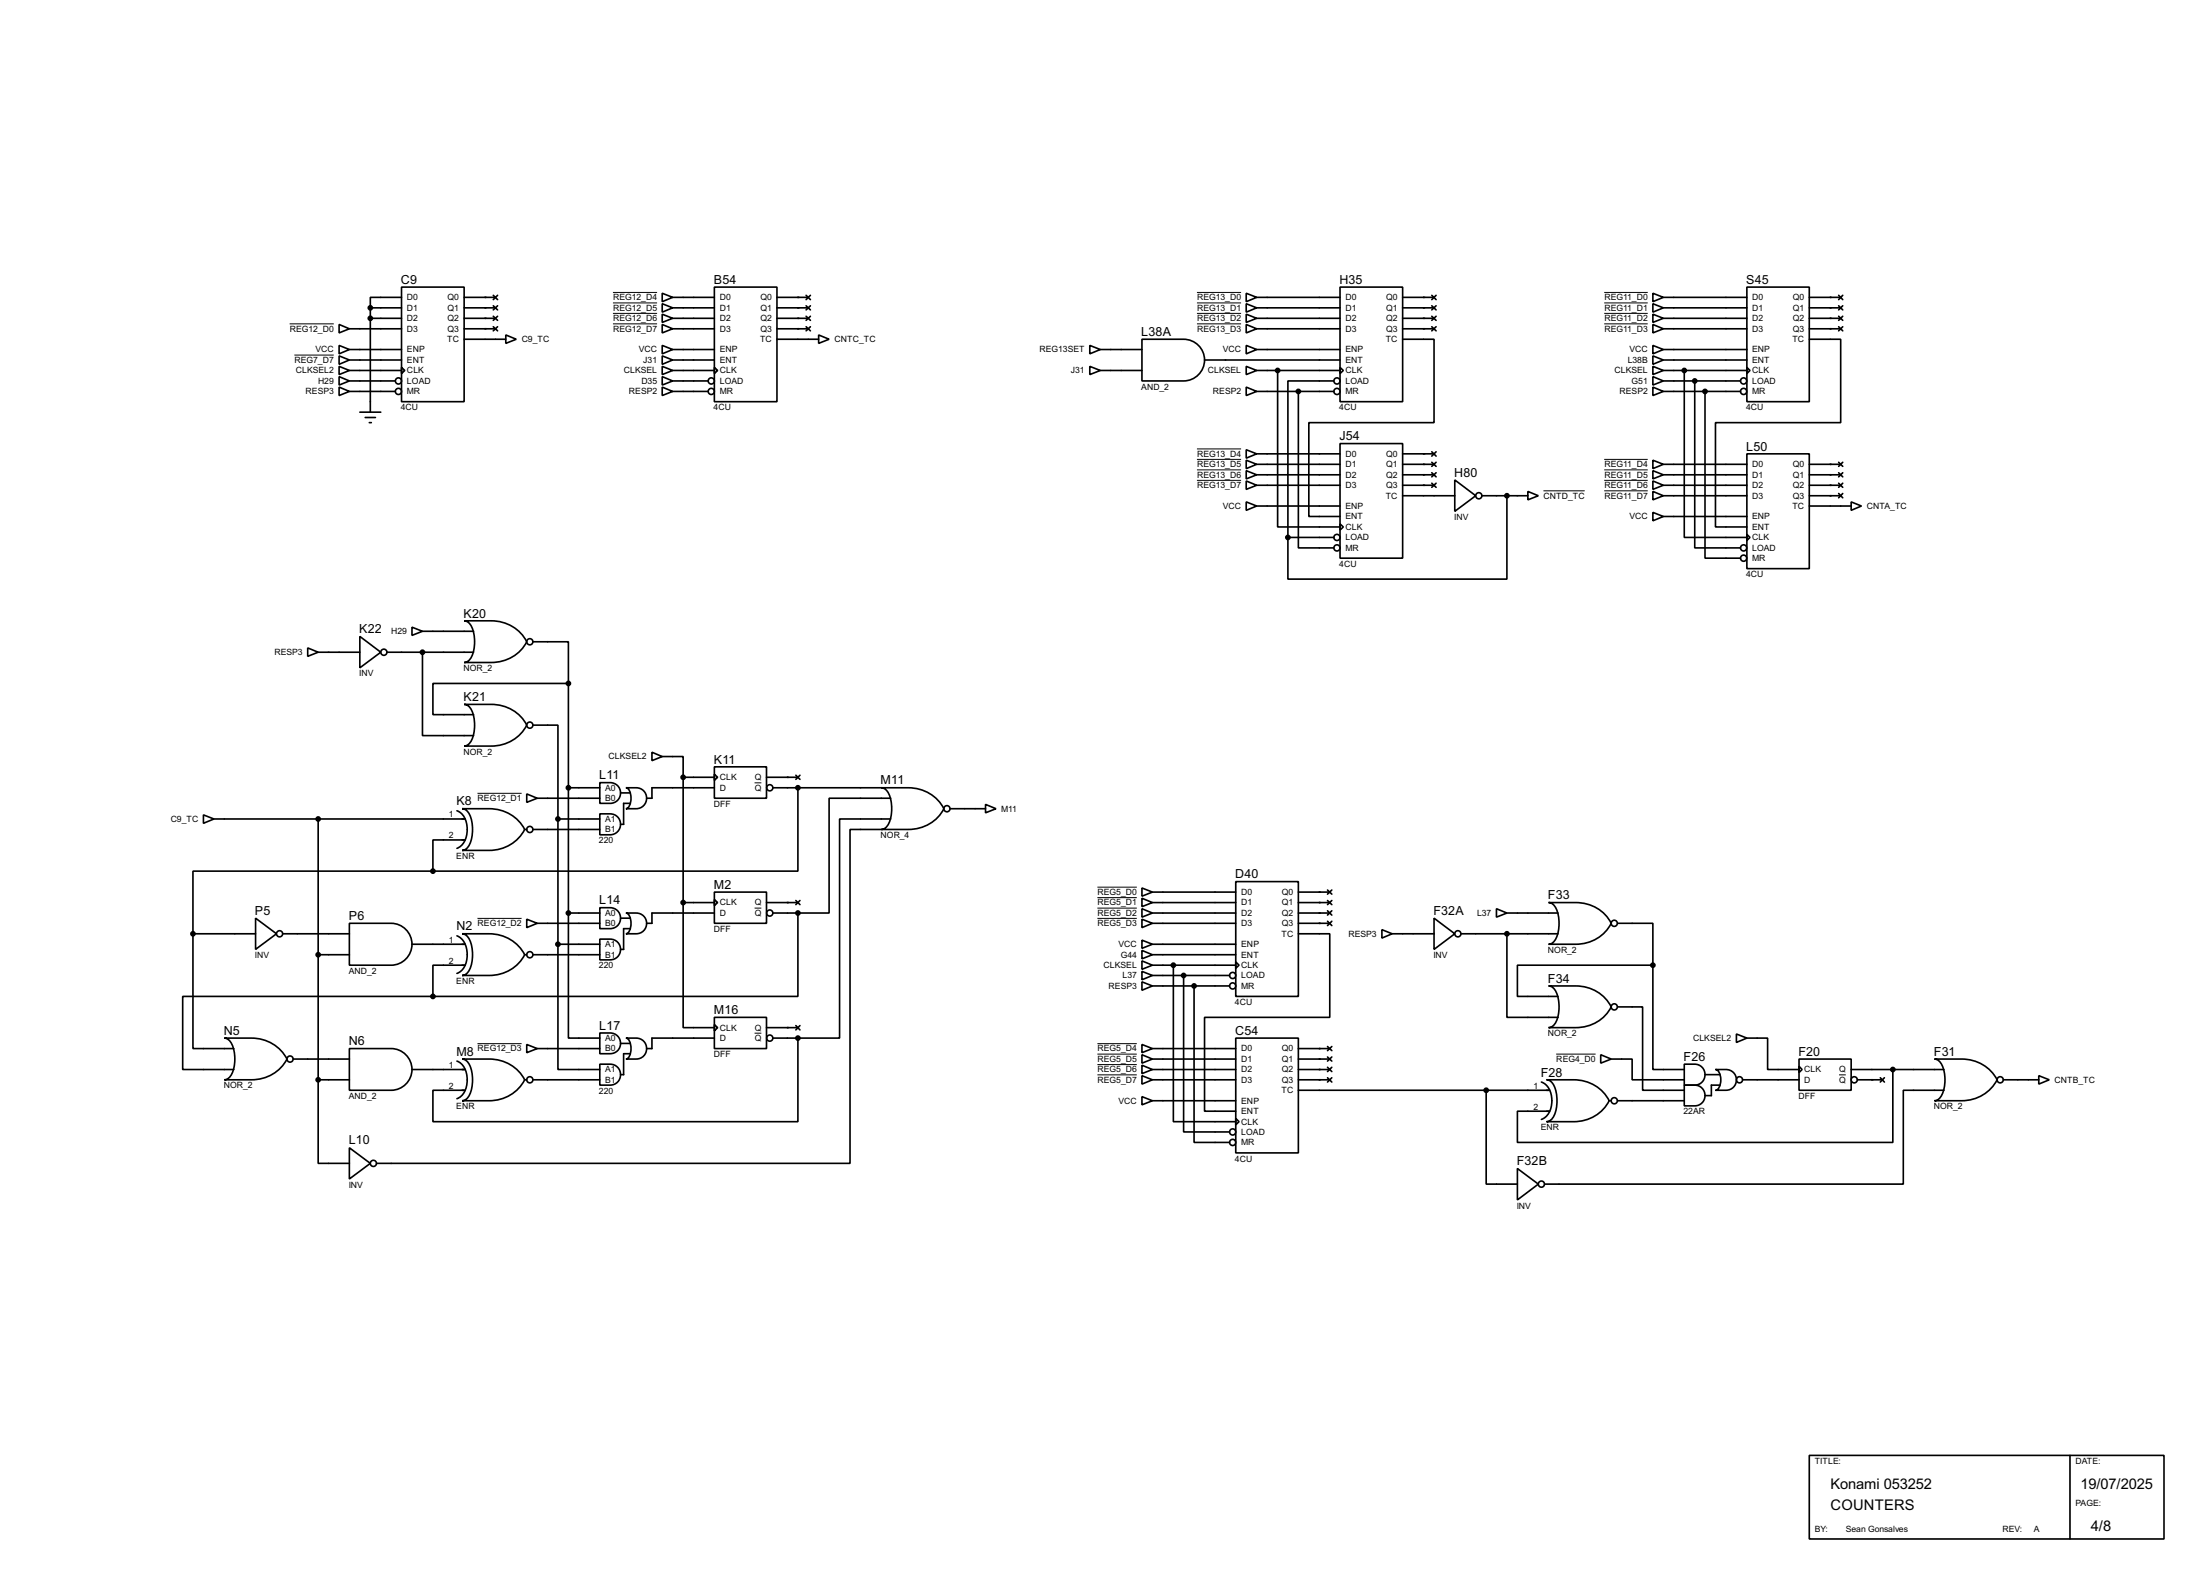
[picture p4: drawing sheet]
<svg xmlns="http://www.w3.org/2000/svg" width="536mm" height="383mm" viewBox="0 0 536 383" stroke-linecap="round" stroke-linejoin="round" font-family="sans-serif">
<g fill="none" stroke="#000" stroke-width=".4">
<path d="M82.6 79l2.5 1.1-2.5 1zM90.2 75v25.4M90.2 75h7.6M90.2 77.5h7.6M97.8 69.9h15.3v27.9h-15.3zM97.8 72.4h-7.6v2.6M113.1 75h7.6M113.1 77.5h7.6M113.1 72.4h7.6M120.2 71.9l1 1.1M120.2 74.5l1 1M120.2 77l1 1"/>
<path d="M120.2 79.6l1 1M121.2 71.9l-1 1.1M121.2 74.5l-1 1M121.2 77l-1 1M121.2 79.6l-1 1M161.3 71.4l2.6 1-2.6 1.1zM161.3 74l2.6 1-2.6 1zM161.3 76.5l2.6 1-2.6 1zM161.3 79l2.6 1.1-2.6 1zM163.9 75h10.1M163.9 77.5h10.1M163.9 72.4h10.1"/>
<path d="M174 69.9h15.3v27.9h-15.3zM189.3 75h7.6M189.3 77.5h7.6M189.3 72.4h7.6M196.4 71.9l1 1.1M196.4 74.5l1 1M196.4 77l1 1M196.4 79.6l1 1M197.4 71.9l-1 1.1M197.4 74.5l-1 1M197.4 77l-1 1M197.4 79.6l-1 1"/>
<path d="M303.6 71.4l2.5 1-2.5 1.1zM303.6 74l2.5 1-2.5 1zM303.6 76.5l2.5 1-2.5 1zM303.6 79l2.5 1.1-2.5 1zM306.1 75h20.3M306.1 77.5h20.3M306.1 72.4h20.3M326.4 69.9h15.3v27.9h-15.3zM341.7 75h7.6M341.7 77.5h7.6M341.7 72.4h7.6M348.8 71.9l1 1.1"/>
<path d="M348.8 74.5l1 1M348.8 77l1 1M348.8 79.6l1 1M349.8 71.9l-1 1.1M349.8 74.5l-1 1M349.8 77l-1 1M349.8 79.6l-1 1M402.6 71.4l2.6 1-2.6 1.1zM402.6 74l2.6 1-2.6 1zM402.6 76.5l2.6 1-2.6 1zM402.6 79l2.6 1.1-2.6 1zM405.2 75h20.3"/>
<path d="M405.2 77.5h20.3M405.2 72.4h20.3M425.5 69.9h15.2v27.9h-15.2zM440.7 75h7.7M440.7 77.5h7.7M440.7 72.4h7.7M447.9 71.9l1 1.1M447.9 74.5l1 1M447.9 77l1 1M447.9 79.6l1 1M448.9 71.9l-1 1.1M448.9 74.5l-1 1"/>
<path d="M448.9 77l-1 1M448.9 79.6l-1 1M82.6 84.1l2.5 1-2.5 1.1zM82.6 89.2l2.5 1-2.5 1zM82.6 91.7l2.5 1.1-2.5 1zM82.6 94.3l2.5 1-2.5 1zM82.6 86.7l2.5 1-2.5 1zM85.1 85.1h12.7M85.1 90.2h12.7M85.1 92.8h11.2M85.1 80.1h12.7M85.1 87.7h12.7"/>
<path d="M85.1 95.3h11.2M97.8 89.5l.8 .7-.8 .8zM113.1 82.6h10.1M113.1 80.1h7.6M123.2 81.6l2.6 1-2.6 1zM161.3 84.1l2.6 1-2.6 1.1zM161.3 89.2l2.6 1-2.6 1zM161.3 86.7l2.6 1-2.6 1zM161.3 94.3l2.6 1-2.6 1zM161.3 91.7l2.6 1.1-2.6 1zM163.9 85.1h10.1M163.9 90.2h10.1"/>
<path d="M163.9 92.8h8.6M163.9 80.1h10.1M163.9 87.7h10.1M163.9 95.3h8.6M174 89.5l.8 .7-.8 .8zM189.3 82.6h10.1M189.3 80.1h7.6M199.4 81.6l2.6 1-2.6 1zM265.5 84.1l2.5 1-2.5 1.1zM265.5 89.2l2.5 1-2.5 1zM268 85.1h10.2M268 90.2h10.2"/>
<path d="M278.2 82.6h10.1a5.1 5.1 0 0 1 5.1 5.1 5.1 5.1 0 0 1-5.1 5.1h-10.1zM293.4 87.7h33M303.6 84.1l2.5 1-2.5 1.1zM303.6 89.2l2.5 1-2.5 1zM303.6 94.3l2.5 1-2.5 1zM306.1 85.1h20.3M306.1 90.2h20.3M306.1 80.1h20.3M306.1 95.3h18.8M311.2 90.2v38.1h15.2M316.3 95.3v38.1h8.6M324.9 92.8h-11.2v38.1"/>
<path d="M326.4 89.5l.8 .7-.8 .8zM341.7 82.6h7.6v20.3h-30.5v22.9h7.6M341.7 80.1h7.6M402.6 89.2l2.6 1-2.6 1zM402.6 86.7l2.6 1-2.6 1zM402.6 94.3l2.6 1-2.6 1zM402.6 91.7l2.6 1.1-2.6 1zM402.6 84.1l2.6 1-2.6 1.1zM405.2 85.1h20.3M405.2 90.2h20.3M405.2 92.8h18.8M405.2 80.1h20.3"/>
<path d="M405.2 87.7h20.3M405.2 95.3h18.8M410.3 90.2v40.7h15.2M412.8 92.8v40.6h11.2M415.3 95.3v40.6h8.7M425.5 89.5l.8 .7-.8 .8zM440.7 82.6h7.7v20.3h-30.5v25.4h7.6M440.7 80.1h7.7M87.7 100.4h5.1M89 101.7h2.5M90 102.9h.5M303.6 109.5l2.5 1-2.5 1.1z"/>
<path d="M303.6 112.1l2.5 1-2.5 1zM303.6 114.6l2.5 1-2.5 1zM303.6 117.1l2.5 1.1-2.5 1zM306.1 110.5h20.3M306.1 113.1h20.3M306.1 115.6h20.3M306.1 118.2h20.3M326.4 108h15.3v27.9h-15.3zM341.7 110.5h7.6M341.7 113.1h7.6M341.7 115.6h7.6M341.7 118.2h7.6"/>
<path d="M348.8 110l1 1.1M348.8 112.6l1 1M348.8 115.1l1 1M348.8 117.7l1 1M349.8 110l-1 1.1M349.8 112.6l-1 1M349.8 115.1l-1 1M349.8 117.7l-1 1M354.4 116.9l5.1 3.8-5.1 3.8zM372.2 119.7l2.5 1-2.5 1zM402.6 112.1l2.6 1-2.6 1zM402.6 114.6l2.6 1-2.6 1z"/>
<path d="M402.6 117.1l2.6 1.1-2.6 1zM402.6 119.7l2.6 1-2.6 1zM405.2 113.1h20.3M405.2 115.6h20.3M405.2 118.2h20.3M425.5 110.5h15.2v28h-15.2zM440.7 113.1h7.7M440.7 115.6h7.7M440.7 118.2h7.7M447.9 112.6l1 1M447.9 115.1l1 1M447.9 117.7l1 1"/>
<path d="M448.9 112.6l-1 1M448.9 115.1l-1 1M448.9 117.7l-1 1M303.6 122.2l2.5 1-2.5 1.1zM306.1 123.2h20.3M313.7 130.9h11.2M326.4 127.6l.8 .7-.8 .8zM341.7 120.7h12.7M361 120.7h11.2M367.1 120.7v20.3h-53.4v-10.1M402.6 124.8l2.6 1-2.6 1zM405.2 120.7h20.3"/>
<path d="M405.2 125.8h20.3M425.5 130.1l.8 .8-.8 .7zM440.7 120.7h7.7M440.7 123.2h10.2M447.9 120.2l1 1M448.9 120.2l-1 1M450.9 122.2l2.5 1-2.5 1.1zM75 157.8l2.5 1-2.5 1zM77.5 158.8h10.2M87.7 155l5.1 3.8-5.1 3.8zM94.3 158.8h21.1M100.4 152.7l2.5 1-2.5 1z"/>
<path d="M102.9 158.8v20.3h12.5M102.9 153.7h12.5M113.1 151.2h6.6a9.6 9.6 0 0 1 8.6 5.1 9.5 9.5 0 0 1-8.6 5h-6.6a3.1 3.1 0 0 0 2.3-3.1 7.8 7.8 0 0 0-1.3-6.6zM129.8 156.3h8.7v10.1M113.1 171.5h6.6a9.5 9.5 0 0 1 8.6 5.1 9.5 9.5 0 0 1-8.6 5.1h-6.6a3.2 3.2 0 0 0 2.3-3.2 7.7 7.7 0 0 0-1.3-6.6zM129.8 176.6h6.1v22.8M138.5 166.4h-33v7.6h9.9M138.5 166.4v55.9M49.6 198.4l2.5 1-2.5 1.1zM52.1 199.4h61.2M77.5 199.4v63.5M111.3 197.4a5.1 5.1 0 0 1 2.3 6.2 4 4 0 0 1-2.3 3"/>
<path d="M112.6 196.9h6.6a9.6 9.6 0 0 1 8.6 5.1 9.6 9.6 0 0 1-8.6 5.1h-6.6a3.2 3.2 0 0 0 2.3-3.2 7.7 7.7 0 0 0-1.3-6.6zM128.3 193.3l2.6 1.1-2.6 1zM130.9 194.4h15.2M135.9 199.4h10.2M135.9 199.4v30.5M138.5 191.8h7.6M146.1 190.6a5.1 5.1 0 0 1 4.1 .5 2.54 2.54 0 0 1 .8 2.8 2.54 2.54 0 0 1-2.4 1.7h-2.5zM146.1 198.2a5.1 5.1 0 0 1 4.1 .5 2.57 2.57 0 0 1 .8 2.8 2.57 2.57 0 0 1-2.4 1.8h-2.5zM151.2 193.1h2.3M152.5 191.8a5.1 5.1 0 0 1 4.1 .5 2.57 2.57 0 0 1 .8 2.9 2.57 2.57 0 0 1-2.4 1.7h-2.5a2.29 2.29 0 0 0 1.2-2.5 2.24 2.24 0 0 0-1.2-2.6zM153.5 195.6h-1.6v5.1h-.7M158.8 183.2l2.5 1-2.5 1z"/>
<path d="M161.3 184.2h5.1v5.1M166.4 189.3v30.5M166.4 189.3h7.6M174 186.7h12.7v7.7h-12.7zM174 188.5l.8 .8-.8 .7zM174 191.8h-15.2v2.6h-1.3M186.7 189.3h7.7M188.3 191.8h26.4M193.9 188.8l1 1M194.4 191.8v20.3h-88.9M194.9 188.8l-1 1M214.7 191.8h6.6a9.6 9.6 0 0 1 8.6 5.1 9.5 9.5 0 0 1-8.6 5.1h-6.6a3.2 3.2 0 0 0 2.3-3.2 7.8 7.8 0 0 0-1.3-6.6z"/>
<path d="M217 194.4h-15v27.9h-7.6M217 199.4h-12.5v53.4h-10.1M231.4 196.9h8.7M240.1 195.9l2.5 1-2.5 1zM105.5 212.1h-58.5v15.3M113.3 204.5h-7.8v7.6M127.8 202h.5M129.8 202h16.3M166.4 219.8v30.4h7.6M166.4 219.8h7.6M174 217.2h12.7v7.6h-12.7zM174 219l.8 .8-.8 .7z"/>
<path d="M186.7 219.8h7.7M193.9 219.3l1 1M194.9 219.3l-1 1M214.7 202h-7.6v81.3h-115.4M278.2 216.2l2.5 1-2.5 1zM278.2 218.7l2.5 1.1-2.5 1zM280.7 217.2h20.3M280.7 219.8h20.3M301 214.7h15.3v27.9h-15.3zM316.3 217.2h7.6M316.3 219.8h7.6M323.4 216.7l1 1"/>
<path d="M323.4 219.3l1 1M324.4 216.7l-1 1M324.4 219.3l-1 1M377.2 219.8h6.6a9.5 9.5 0 0 1 8.7 5 9.5 9.5 0 0 1-8.7 5.1h-6.6a3.2 3.2 0 0 0 2.4-3.1 7.7 7.7 0 0 0-1.3-6.6zM47 227.4v27.9h10M47 227.4h15.3M62.3 223.6l5.1 3.8-5.1 3.8zM68.9 227.4h16.2M77.5 232.5h7.6M85.1 224.8h10.2a5.1 5.1 0 0 1 5.1 5.1 5.1 5.1 0 0 1-5.1 5.1h-10.2zM100.4 229.9h12.9M111.3 227.9a5.2 5.2 0 0 1 2.3 6.2 3.8 3.8 0 0 1-2.3 2.9"/>
<path d="M112.6 227.4h6.6a9.6 9.6 0 0 1 8.6 5.1 9.6 9.6 0 0 1-8.6 5h-6.6a3.1 3.1 0 0 0 2.3-3.1 7.8 7.8 0 0 0-1.3-6.6zM113.3 235h-7.8v7.6M127.8 232.5h.5M128.3 223.8l2.6 1-2.6 1.1zM129.8 232.5h16.3M130.9 224.8h15.2M135.9 229.9v30.5h10.2M135.9 229.9h10.2M138.5 222.3v30.5h7.6M138.5 222.3h7.6M146.1 221a5.1 5.1 0 0 1 4.1 .5 2.56 2.56 0 0 1 .8 2.9 2.56 2.56 0 0 1-2.4 1.7h-2.5zM146.1 228.7a5.1 5.1 0 0 1 4.1 .5 2.54 2.54 0 0 1 .8 2.8 2.54 2.54 0 0 1-2.4 1.7h-2.5z"/>
<path d="M151.2 223.6h2.3M152.5 222.3a5.1 5.1 0 0 1 4.1 .5 2.54 2.54 0 0 1 .8 2.9 2.54 2.54 0 0 1-2.4 1.7h-2.5a2.24 2.24 0 0 0 1.2-2.6 2.21 2.21 0 0 0-1.2-2.5zM153.5 226.1h-1.6v5.1h-.7M174 222.3h-15.2v2.5h-1.3M188.3 222.3h6.1M194.4 222.3v20.3h-88.9M278.2 228.9l2.5 1-2.5 1zM278.2 234l2.5 1-2.5 1zM278.2 221.3l2.5 1-2.5 1zM278.2 223.8l2.5 1-2.5 1.1zM278.2 239.1l2.5 1-2.5 1zM278.2 236.5l2.5 1-2.5 1.1z"/>
<path d="M278.2 231.4l2.5 1.1-2.5 1zM280.7 229.9h20.3M280.7 222.3h20.3M280.7 224.8h20.3M280.7 237.5h18.8M280.7 235h20.3M280.7 232.5h20.3M285.8 235v38.1h15.2M288.3 237.5v38.1h11.2M301 234.2l.8 .8-.8 .8zM316.3 227.4h7.6v20.3h-30.5v22.9h7.6M316.3 222.3h7.6"/>
<path d="M316.3 224.8h7.6M323.4 221.8l1 1M323.4 224.3l1 1.1M324.4 221.8l-1 1M324.4 224.3l-1 1.1M336.6 226.4l2.5 1-2.5 1zM339.1 227.4h10.2M349.3 223.6l5.1 3.8-5.1 3.8zM355.9 227.4h23.6M364.5 221.3l2.6 1-2.6 1zM367.1 227.4v20.3h12.4M367.1 222.3h12.4"/>
<path d="M394 224.8h8.6v10.2M402.6 235v25.4h7.7M402.6 235h-33v7.6h9.9M54.7 252.8h6.6a9.6 9.6 0 0 1 8.6 5.1 9.6 9.6 0 0 1-8.6 5h-6.6a3.2 3.2 0 0 0 2.3-3.1 7.7 7.7 0 0 0-1.3-6.6zM71.4 257.9h13.7M85.1 255.3h10.2a5.1 5.1 0 0 1 5.1 5.1 5.1 5.1 0 0 1-5.1 5.1h-10.2zM105.5 242.6h-61v17.8h12.5M111.3 258.4a5.1 5.1 0 0 1 2.3 6.1 3.9 3.9 0 0 1-2.3 3M112.6 257.9h6.6a9.6 9.6 0 0 1 8.6 5 9.6 9.6 0 0 1-8.6 5.1h-6.6a3.2 3.2 0 0 0 2.3-3.1 7.7 7.7 0 0 0-1.3-6.6zM128.3 254.3l2.6 1-2.6 1zM130.9 255.3h15.2M146.1 251.5a5.1 5.1 0 0 1 4.1 .5 2.53 2.53 0 0 1 .8 2.9 2.53 2.53 0 0 1-2.4 1.7h-2.5z"/>
<path d="M146.1 259.1a5.1 5.1 0 0 1 4.1 .5 2.56 2.56 0 0 1 .8 2.9 2.56 2.56 0 0 1-2.4 1.7h-2.5zM151.2 254.1h2.3M152.5 252.8a5.1 5.1 0 0 1 4.1 .5 2.56 2.56 0 0 1 .8 2.8 2.56 2.56 0 0 1-2.4 1.8h-2.5a2.24 2.24 0 0 0 1.2-2.6 2.24 2.24 0 0 0-1.2-2.5zM153.5 256.6h-1.6v5.1h-.7M174 247.7h12.7v7.6h-12.7zM174 249.5l.8 .7-.8 .8zM174 252.8h-15.2v2.5h-1.3M186.7 250.2h7.7M188.3 252.8h6.1M193.9 249.7l1 1.1M194.4 252.8v20.3h-88.9v-7.6h7.8M194.9 249.7l-1 1.1"/>
<path d="M278.2 254.3l2.5 1-2.5 1zM278.2 256.8l2.5 1.1-2.5 1zM278.2 259.4l2.5 1-2.5 1zM280.7 255.3h20.3M280.7 257.9h20.3M280.7 240.1h18.8M290.9 240.1v38.1h8.6M301 252.8h15.3v27.9h-15.3zM316.3 255.3h7.6M316.3 257.9h7.6M323.4 254.8l1 1M323.4 257.4l1 1"/>
<path d="M323.4 259.9l1 1M324.4 254.8l-1 1M324.4 257.4l-1 1M324.4 259.9l-1 1M377.2 240.1h6.6a9.5 9.5 0 0 1 8.7 5.1 9.5 9.5 0 0 1-8.7 5h-6.6a3.1 3.1 0 0 0 2.4-3.1 7.8 7.8 0 0 0-1.3-6.6zM389.9 256.8l2.6 1.1-2.6 1zM392.5 257.9h5.1v5h12.7M394 245.2h6.1v20.3h10.2M410.3 259.1a5 5 0 0 1 4.1 .5 2.57 2.57 0 0 1 .8 2.9 2.57 2.57 0 0 1-2.4 1.7h-2.5zM423 251.8l2.5 1-2.5 1zM425.5 252.8h5.1v7.6h7.6M438.2 257.9h12.7v7.6h-12.7z"/>
<path d="M438.2 259.6l.8 .8-.8 .8zM471.2 257.9h6.6a9.6 9.6 0 0 1 8.7 5 9.6 9.6 0 0 1-8.7 5.1h-6.6a3.2 3.2 0 0 0 2.4-3.1 7.6 7.6 0 0 0-1.4-6.6zM77.5 262.9v20.4h7.6M77.5 262.9h7.6M85.1 279.5l5.1 3.8-5.1 3.8zM100.4 260.4h12.9M127.8 262.9h.5M129.8 262.9h16.3M278.2 267l2.5 1-2.5 1zM278.2 261.9l2.5 1-2.5 1.1zM280.7 268h20.3M280.7 260.4h20.3"/>
<path d="M280.7 262.9h20.3M301 272.3l.8 .8-.8 .8zM316.3 260.4h7.6M316.3 262.9h7.6M316.3 265.5h61.2M323.4 262.4l1 1.1M324.4 262.4l-1 1.1M362 265.5v22.8h7.6M375.5 263.5a5.1 5.1 0 0 1 2.3 6.1 3.9 3.9 0 0 1-2.3 3M376.7 262.9h6.6a9.5 9.5 0 0 1 8.7 5.1 9.5 9.5 0 0 1-8.7 5.1h-6.6a3.2 3.2 0 0 0 2.4-3.1 7.8 7.8 0 0 0-1.3-6.7zM392 268h.5M394 268h16.3"/>
<path d="M410.3 264.2a5 5 0 0 1 4.1 .5 2.53 2.53 0 0 1 .8 2.9 2.53 2.53 0 0 1-2.4 1.7h-2.5zM415.3 261.7h3.6M417.9 260.4a5.2 5.2 0 0 1 4.1 .5 2.54 2.54 0 0 1 .8 2.9 2.54 2.54 0 0 1-2.4 1.7h-2.5a2.26 2.26 0 0 0 1.3-2.6 2.23 2.23 0 0 0-1.3-2.5zM418.9 264.2h-2v2.6h-1.6M424.5 262.9h13.7M450.9 260.4h22.6M452.4 262.9h6.1M458 262.4l1 1.1M459 262.4l-1 1.1M461.1 260.4v17.8h-91.5v-7.6h7.9M473.5 265.5h-9.9v22.8h-87.4M488 262.9h8.6"/>
<path d="M496.6 261.9l2.6 1-2.6 1.1zM369.6 284.5l5.1 3.8-5.1 3.9zM440.7 354.4h86.4v20.3h-86.4zM504.2 354.4v20.3"/>
<circle cx="97" cy="95.3" r=".75"/>
<circle cx="97" cy="92.8" r=".75"/>
<circle cx="173.2" cy="92.8" r=".75"/>
<circle cx="173.2" cy="95.3" r=".75"/>
<circle cx="325.6" cy="95.3" r=".75"/>
<circle cx="325.6" cy="92.8" r=".75"/>
<circle cx="424.7" cy="95.3" r=".75"/>
<circle cx="424.7" cy="92.8" r=".75"/>
<circle cx="325.6" cy="130.9" r=".75"/>
<circle cx="325.6" cy="133.4" r=".75"/>
<circle cx="360.2" cy="120.7" r=".75"/>
<circle cx="424.7" cy="135.9" r=".75"/>
<circle cx="424.7" cy="133.4" r=".75"/>
<circle cx="93.5" cy="158.8" r=".75"/>
<circle cx="129" cy="156.3" r=".75"/>
<circle cx="129" cy="176.6" r=".75"/>
<circle cx="187.5" cy="191.8" r=".75"/>
<circle cx="230.6" cy="196.9" r=".75"/>
<circle cx="129" cy="202" r=".75"/>
<circle cx="68.1" cy="227.4" r=".75"/>
<circle cx="129" cy="232.5" r=".75"/>
<circle cx="187.5" cy="222.3" r=".75"/>
<circle cx="300.2" cy="237.5" r=".75"/>
<circle cx="355.1" cy="227.4" r=".75"/>
<circle cx="393.2" cy="224.8" r=".75"/>
<circle cx="70.6" cy="257.9" r=".75"/>
<circle cx="187.5" cy="252.8" r=".75"/>
<circle cx="300.2" cy="240.1" r=".75"/>
<circle cx="393.2" cy="245.2" r=".75"/>
<circle cx="129" cy="262.9" r=".75"/>
<circle cx="300.2" cy="278.2" r=".75"/>
<circle cx="300.2" cy="275.6" r=".75"/>
<circle cx="393.2" cy="268" r=".75"/>
<circle cx="423.7" cy="262.9" r=".75"/>
<circle cx="451.6" cy="262.9" r=".75"/>
<circle cx="487.2" cy="262.9" r=".75"/>
<circle cx="90.9" cy="283.3" r=".75"/>
<circle cx="375.4" cy="288.3" r=".75"/>
</g>
<g fill="#000">
<circle cx="118.2" cy="77.5" r=".2"/>
<circle cx="118.2" cy="72.4" r=".2"/>
<circle cx="118.2" cy="75" r=".2"/>
<circle cx="194.4" cy="72.4" r=".2"/>
<circle cx="194.4" cy="77.5" r=".2"/>
<circle cx="194.4" cy="75" r=".2"/>
<circle cx="346.8" cy="75" r=".2"/>
<circle cx="346.8" cy="77.5" r=".2"/>
<circle cx="346.8" cy="72.4" r=".2"/>
<circle cx="445.8" cy="75" r=".2"/>
<circle cx="445.8" cy="72.4" r=".2"/>
<circle cx="445.8" cy="77.5" r=".2"/>
<circle cx="118.2" cy="80.1" r=".2"/>
<circle cx="194.4" cy="80.1" r=".2"/>
<circle cx="346.8" cy="80.1" r=".2"/>
<circle cx="445.8" cy="80.1" r=".2"/>
<circle cx="346.8" cy="115.6" r=".2"/>
<circle cx="346.8" cy="110.5" r=".2"/>
<circle cx="346.8" cy="113.1" r=".2"/>
<circle cx="346.8" cy="118.2" r=".2"/>
<circle cx="445.8" cy="113.1" r=".2"/>
<circle cx="445.8" cy="115.6" r=".2"/>
<circle cx="445.8" cy="118.2" r=".2"/>
<circle cx="445.8" cy="120.7" r=".2"/>
<circle cx="191.8" cy="189.3" r=".2"/>
<circle cx="191.8" cy="219.8" r=".2"/>
<circle cx="321.4" cy="219.8" r=".2"/>
<circle cx="321.4" cy="217.2" r=".2"/>
<circle cx="321.4" cy="224.8" r=".2"/>
<circle cx="321.4" cy="222.3" r=".2"/>
<circle cx="191.8" cy="250.2" r=".2"/>
<circle cx="321.4" cy="255.3" r=".2"/>
<circle cx="321.4" cy="257.9" r=".2"/>
<circle cx="321.4" cy="260.4" r=".2"/>
<circle cx="321.4" cy="262.9" r=".2"/>
<circle cx="456" cy="262.9" r=".2"/>
</g>
<g fill="#000" stroke="#000" stroke-width=".4">
<circle cx="90.2" cy="77.5" r=".5"/>
<circle cx="90.2" cy="75" r=".5"/>
<circle cx="311.2" cy="90.2" r=".5"/>
<circle cx="316.2" cy="95.3" r=".5"/>
<circle cx="410.2" cy="90.2" r=".5"/>
<circle cx="412.8" cy="92.8" r=".5"/>
<circle cx="415.3" cy="95.3" r=".5"/>
<circle cx="313.7" cy="130.9" r=".5"/>
<circle cx="367" cy="120.7" r=".5"/>
<circle cx="102.9" cy="158.8" r=".5"/>
<circle cx="138.4" cy="166.4" r=".5"/>
<circle cx="77.5" cy="199.4" r=".5"/>
<circle cx="135.9" cy="199.4" r=".5"/>
<circle cx="138.4" cy="191.8" r=".5"/>
<circle cx="166.4" cy="189.3" r=".5"/>
<circle cx="194.3" cy="191.8" r=".5"/>
<circle cx="105.4" cy="212.1" r=".5"/>
<circle cx="166.4" cy="219.8" r=".5"/>
<circle cx="47" cy="227.4" r=".5"/>
<circle cx="77.5" cy="232.5" r=".5"/>
<circle cx="135.9" cy="229.9" r=".5"/>
<circle cx="138.4" cy="222.3" r=".5"/>
<circle cx="194.3" cy="222.3" r=".5"/>
<circle cx="285.8" cy="235" r=".5"/>
<circle cx="288.3" cy="237.5" r=".5"/>
<circle cx="367" cy="227.4" r=".5"/>
<circle cx="402.6" cy="235" r=".5"/>
<circle cx="105.4" cy="242.6" r=".5"/>
<circle cx="194.3" cy="252.8" r=".5"/>
<circle cx="290.8" cy="240.1" r=".5"/>
<circle cx="77.5" cy="262.9" r=".5"/>
<circle cx="362" cy="265.5" r=".5"/>
<circle cx="461" cy="260.4" r=".5"/>
</g>
<g fill="none" stroke="#000" stroke-width=".24">
<path d="M70.6 78.9h10.7M149.3 71.2h10.8M149.3 73.8h10.8M149.3 76.3h10.8M149.3 78.9h10.8M291.6 71.2h10.7M291.6 73.8h10.7M291.6 76.3h10.7M291.6 78.9h10.7M390.8 71.2h10.6M390.8 73.8h10.6M390.8 76.3h10.6"/>
<path d="M390.8 78.9h10.6M71.7 86.5h9.6M291.6 111.9h10.7M291.6 114.4h10.7M291.6 117h10.7M291.6 109.3h10.7M376 119.5h10M390.8 111.9h10.6M390.8 114.4h10.6M390.8 117h10.6M390.8 119.5h10.6M116.3 193.2h10.8"/>
<path d="M183.8 190.6h1.7M267.3 216h9.6M267.3 218.6h9.6M116.3 223.6h10.8M183.8 221.1h1.7M267.3 221.1h9.6M267.3 223.6h9.6M116.3 254.1h10.8M183.8 251.6h1.7M267.3 254.1h9.6M267.3 256.7h9.6M267.3 259.2h9.6"/>
<path d="M379.1 256.7h9.6M267.3 261.7h9.6M448 261.7h1.6"/>
</g>
<g font-size="4">
<text x="445.9" y="362.5">Konami 053252</text>
<text x="506.8" y="362.5">19/07/2025</text>
<text x="445.9" y="367.6">COUNTERS</text>
<text x="509.3" y="372.7">4/8</text>
</g>
<g font-size="3.4">
<text x="97.7" y="69.1">C9</text>
<text x="173.9" y="69.1">B54</text>
<text x="326.3" y="69.1">H35</text>
<text x="425.4" y="69.1">S45</text>
<text x="278" y="81.8">L38A</text>
<text x="326.3" y="107.2">J54</text>
<text x="425.4" y="109.7">L50</text>
<text x="354.2" y="116.1">H80</text>
<text x="87.5" y="154.2">K22</text>
<text x="112.9" y="150.3">K20</text>
<text x="112.9" y="170.7">K21</text>
<text x="173.9" y="185.9">K11</text>
<text x="146" y="189.8">L11</text>
<text x="214.5" y="191">M11</text>
<text x="111.2" y="196.1">K8</text>
<text x="300.9" y="213.9">D40</text>
<text x="146" y="220.2">L14</text>
<text x="173.9" y="216.4">M2</text>
<text x="377.1" y="219">F33</text>
<text x="62.1" y="222.8">P5</text>
<text x="85" y="224">P6</text>
<text x="111.2" y="226.6">N2</text>
<text x="349.2" y="222.8">F32A</text>
<text x="377.1" y="239.3">F34</text>
<text x="54.5" y="252">N5</text>
<text x="146" y="250.7">L17</text>
<text x="173.9" y="246.9">M16</text>
<text x="300.9" y="252">C54</text>
<text x="85" y="254.5">N6</text>
<text x="111.2" y="257.1">M8</text>
<text x="438.1" y="257.1">F20</text>
<text x="471.1" y="257.1">F31</text>
<text x="375.3" y="262.1">F28</text>
<text x="410.1" y="258.3">F26</text>
<text x="85" y="278.7">L10</text>
<text x="369.5" y="283.7">F32B</text>
</g>
<g font-size="2.4">
<text x="99.1" y="73.1">D0</text>
<text x="99.1" y="75.6">D1</text>
<text x="109" y="73.1">Q0</text>
<text x="109" y="75.6">Q1</text>
<text x="149.3" y="73.1">REG12_D4</text>
<text x="149.3" y="75.6">REG12_D5</text>
<text x="175.3" y="73.1">D0</text>
<text x="175.3" y="75.6">D1</text>
<text x="185.2" y="73.1">Q0</text>
<text x="185.2" y="75.6">Q1</text>
<text x="291.6" y="73.1">REG13_D0</text>
<text x="291.6" y="75.6">REG13_D1</text>
<text x="327.7" y="73.1">D0</text>
<text x="327.7" y="75.6">D1</text>
<text x="337.6" y="73.1">Q0</text>
<text x="337.6" y="75.6">Q1</text>
<text x="390.8" y="73.1">REG11_D0</text>
<text x="390.8" y="75.6">REG11_D1</text>
<text x="426.8" y="73.1">D0</text>
<text x="426.8" y="75.6">D1</text>
<text x="436.7" y="73.1">Q0</text>
<text x="436.7" y="75.6">Q1</text>
<text x="70.6" y="80.8">REG12_D0</text>
<text x="99.1" y="78.2">D2</text>
<text x="99.1" y="80.8">D3</text>
<text x="108.9" y="83.3">TC</text>
<text x="109" y="78.2">Q2</text>
<text x="109" y="80.8">Q3</text>
<text x="127.1" y="83.3">C9_TC</text>
<text x="149.3" y="78.2">REG12_D6</text>
<text x="149.3" y="80.8">REG12_D7</text>
<text x="175.3" y="78.2">D2</text>
<text x="175.3" y="80.8">D3</text>
<text x="185.1" y="83.3">TC</text>
<text x="185.2" y="78.2">Q2</text>
<text x="185.2" y="80.8">Q3</text>
<text x="203.3" y="83.3">CNTC_TC</text>
<text x="291.6" y="78.2">REG13_D2</text>
<text x="291.6" y="80.8">REG13_D3</text>
<text x="327.7" y="78.2">D2</text>
<text x="327.7" y="80.8">D3</text>
<text x="337.5" y="83.3">TC</text>
<text x="337.6" y="78.2">Q2</text>
<text x="337.6" y="80.8">Q3</text>
<text x="390.8" y="78.2">REG11_D2</text>
<text x="390.8" y="80.8">REG11_D3</text>
<text x="426.8" y="78.2">D2</text>
<text x="426.8" y="80.8">D3</text>
<text x="436.6" y="83.3">TC</text>
<text x="436.7" y="78.2">Q2</text>
<text x="436.7" y="80.8">Q3</text>
<text x="71.7" y="88.4">REG7_D7</text>
<text x="76.8" y="85.8">VCC</text>
<text x="99.1" y="85.8">ENP</text>
<text x="99.1" y="88.4">ENT</text>
<text x="155.6" y="85.8">VCC</text>
<text x="156.7" y="88.4">J31</text>
<text x="175.3" y="85.8">ENP</text>
<text x="175.3" y="88.4">ENT</text>
<text x="253.2" y="85.8">REG13SET</text>
<text x="297.8" y="85.8">VCC</text>
<text x="327.7" y="85.8">ENP</text>
<text x="327.7" y="88.4">ENT</text>
<text x="396.5" y="88.4">L38B</text>
<text x="396.9" y="85.8">VCC</text>
<text x="426.8" y="85.8">ENP</text>
<text x="426.8" y="88.4">ENT</text>
<text x="72" y="90.9">CLKSEL2</text>
<text x="74.4" y="96">RESP3</text>
<text x="77.5" y="93.5">H29</text>
<text x="99.1" y="90.9">CLK</text>
<text x="99.1" y="93.5">LOAD</text>
<text x="99.1" y="96">MR</text>
<text x="151.9" y="90.9">CLKSEL</text>
<text x="153.2" y="96">RESP2</text>
<text x="156.2" y="93.5">D35</text>
<text x="175.3" y="90.9">CLK</text>
<text x="175.3" y="93.5">LOAD</text>
<text x="175.3" y="96">MR</text>
<text x="260.8" y="90.9">J31</text>
<text x="278" y="94.9">AND_2</text>
<text x="294.2" y="90.9">CLKSEL</text>
<text x="295.4" y="96">RESP2</text>
<text x="327.7" y="90.9">CLK</text>
<text x="327.7" y="93.5">LOAD</text>
<text x="327.7" y="96">MR</text>
<text x="393.2" y="90.9">CLKSEL</text>
<text x="394.5" y="96">RESP2</text>
<text x="397.4" y="93.5">G51</text>
<text x="426.8" y="90.9">CLK</text>
<text x="426.8" y="93.5">LOAD</text>
<text x="426.8" y="96">MR</text>
<text x="97.6" y="99.9">4CU</text>
<text x="173.8" y="99.9">4CU</text>
<text x="326.2" y="99.9">4CU</text>
<text x="425.3" y="99.9">4CU</text>
<text x="291.6" y="111.2">REG13_D4</text>
<text x="291.6" y="113.7">REG13_D5</text>
<text x="327.7" y="111.2">D0</text>
<text x="327.7" y="113.7">D1</text>
<text x="337.6" y="111.2">Q0</text>
<text x="337.6" y="113.7">Q1</text>
<text x="390.8" y="113.7">REG11_D4</text>
<text x="426.8" y="113.7">D0</text>
<text x="436.7" y="113.7">Q0</text>
<text x="291.6" y="116.3">REG13_D6</text>
<text x="291.6" y="118.9">REG13_D7</text>
<text x="327.7" y="116.3">D2</text>
<text x="327.7" y="118.9">D3</text>
<text x="337.6" y="116.3">Q2</text>
<text x="337.6" y="118.9">Q3</text>
<text x="390.8" y="116.3">REG11_D5</text>
<text x="390.8" y="118.9">REG11_D6</text>
<text x="426.8" y="116.3">D1</text>
<text x="426.8" y="118.9">D2</text>
<text x="436.7" y="116.3">Q1</text>
<text x="436.7" y="118.9">Q2</text>
<text x="297.8" y="123.9">VCC</text>
<text x="327.7" y="123.9">ENP</text>
<text x="337.5" y="121.4">TC</text>
<text x="376" y="121.4">CNTD_TC</text>
<text x="390.8" y="121.4">REG11_D7</text>
<text x="426.8" y="121.4">D3</text>
<text x="436.6" y="123.9">TC</text>
<text x="436.7" y="121.4">Q3</text>
<text x="454.7" y="123.9">CNTA_TC</text>
<text x="327.7" y="126.4">ENT</text>
<text x="327.7" y="129">CLK</text>
<text x="327.7" y="131.6">LOAD</text>
<text x="354.2" y="126.6">INV</text>
<text x="396.9" y="126.4">VCC</text>
<text x="426.8" y="126.4">ENP</text>
<text x="426.8" y="129">ENT</text>
<text x="426.8" y="131.6">CLK</text>
<text x="327.7" y="134.1">MR</text>
<text x="426.8" y="134.1">LOAD</text>
<text x="426.8" y="136.6">MR</text>
<text x="326.2" y="138">4CU</text>
<text x="425.3" y="140.5">4CU</text>
<text x="95.3" y="154.4">H29</text>
<text x="66.8" y="159.5">RESP3</text>
<text x="87.5" y="164.7">INV</text>
<text x="112.9" y="163.4">NOR_2</text>
<text x="112.9" y="183.8">NOR_2</text>
<text x="148.2" y="184.9">CLKSEL2</text>
<text x="175.3" y="190">CLK</text>
<text x="183.8" y="190">Q</text>
<text x="116.3" y="195.1">REG12_D1</text>
<text x="147.4" y="195.1">B0</text>
<text x="147.4" y="192.5">A0</text>
<text x="173.8" y="196.5">DFF</text>
<text x="175.3" y="192.5">D</text>
<text x="183.8" y="192.5">Q</text>
<text x="243.9" y="197.6">M11</text>
<text x="41.6" y="200.1">C9_TC</text>
<text x="109.4" y="199">1</text>
<text x="147.4" y="200.1">A1</text>
<text x="147.4" y="202.7">B1</text>
<text x="109.4" y="204.1">2</text>
<text x="111.1" y="209.2">ENR</text>
<text x="145.9" y="205.4">220</text>
<text x="214.5" y="204.1">NOR_4</text>
<text x="175.3" y="220.5">CLK</text>
<text x="183.8" y="220.5">Q</text>
<text x="267.3" y="217.9">REG5_D0</text>
<text x="267.3" y="220.5">REG5_D1</text>
<text x="302.3" y="217.9">D0</text>
<text x="302.3" y="220.5">D1</text>
<text x="312.2" y="217.9">Q0</text>
<text x="312.2" y="220.5">Q1</text>
<text x="116.3" y="225.5">REG12_D2</text>
<text x="147.4" y="225.5">B0</text>
<text x="147.4" y="223">A0</text>
<text x="173.8" y="226.9">DFF</text>
<text x="175.3" y="223">D</text>
<text x="183.8" y="223">Q</text>
<text x="267.3" y="223">REG5_D2</text>
<text x="267.3" y="225.5">REG5_D3</text>
<text x="302.3" y="223">D2</text>
<text x="302.3" y="225.5">D3</text>
<text x="312.2" y="223">Q2</text>
<text x="312.2" y="225.5">Q3</text>
<text x="359.8" y="223">L37</text>
<text x="62.1" y="233.3">INV</text>
<text x="109.4" y="229.5">1</text>
<text x="147.4" y="230.6">A1</text>
<text x="147.4" y="233.2">B1</text>
<text x="272.4" y="230.6">VCC</text>
<text x="273" y="233.2">G44</text>
<text x="302.3" y="230.6">ENP</text>
<text x="302.3" y="233.2">ENT</text>
<text x="312.1" y="228.1">TC</text>
<text x="328.4" y="228.1">RESP3</text>
<text x="349.1" y="233.3">INV</text>
<text x="377" y="232">NOR_2</text>
<text x="84.9" y="237.1">AND_2</text>
<text x="109.4" y="234.6">2</text>
<text x="111.1" y="239.6">ENR</text>
<text x="145.9" y="235.8">220</text>
<text x="268.8" y="235.7">CLKSEL</text>
<text x="273.4" y="238.2">L37</text>
<text x="302.3" y="235.7">CLK</text>
<text x="302.3" y="238.2">LOAD</text>
<text x="270" y="240.8">RESP3</text>
<text x="300.8" y="244.7">4CU</text>
<text x="302.3" y="240.8">MR</text>
<text x="175.3" y="250.9">CLK</text>
<text x="183.8" y="250.9">Q</text>
<text x="116.3" y="256">REG12_D3</text>
<text x="147.4" y="256">B0</text>
<text x="147.4" y="253.5">A0</text>
<text x="173.8" y="257.4">DFF</text>
<text x="175.3" y="253.5">D</text>
<text x="183.8" y="253.5">Q</text>
<text x="267.3" y="256">REG5_D4</text>
<text x="302.3" y="256">D0</text>
<text x="312.2" y="256">Q0</text>
<text x="377" y="252.3">NOR_2</text>
<text x="412.4" y="253.5">CLKSEL2</text>
<text x="109.4" y="260">1</text>
<text x="147.4" y="261.1">A1</text>
<text x="147.4" y="263.6">B1</text>
<text x="267.3" y="258.6">REG5_D5</text>
<text x="267.3" y="261.1">REG5_D6</text>
<text x="267.3" y="263.6">REG5_D7</text>
<text x="302.3" y="258.6">D1</text>
<text x="302.3" y="261.1">D2</text>
<text x="302.3" y="263.6">D3</text>
<text x="312.2" y="258.6">Q1</text>
<text x="312.2" y="261.1">Q2</text>
<text x="312.2" y="263.6">Q3</text>
<text x="379.1" y="258.6">REG4_D0</text>
<text x="439.5" y="263.6">D</text>
<text x="439.5" y="261.1">CLK</text>
<text x="448" y="261.1">Q</text>
<text x="448" y="263.6">Q</text>
<text x="500.4" y="263.6">CNTB_TC</text>
<text x="54.5" y="265">NOR_2</text>
<text x="84.9" y="267.6">AND_2</text>
<text x="109.4" y="265.1">2</text>
<text x="145.9" y="266.3">220</text>
<text x="272.4" y="268.7">VCC</text>
<text x="302.3" y="268.7">ENP</text>
<text x="312.1" y="266.2">TC</text>
<text x="373.6" y="265.1">1</text>
<text x="438" y="267.6">DFF</text>
<text x="111.1" y="270.1">ENR</text>
<text x="302.3" y="271.3">ENT</text>
<text x="302.3" y="273.8">CLK</text>
<text x="373.6" y="270.2">2</text>
<text x="375.3" y="275.2">ENR</text>
<text x="410.1" y="271.4">22AR</text>
<text x="471" y="270.1">NOR_2</text>
<text x="302.3" y="276.3">LOAD</text>
<text x="302.3" y="278.9">MR</text>
<text x="300.8" y="282.8">4CU</text>
<text x="84.9" y="289.2">INV</text>
<text x="369.4" y="294.3">INV</text>
<text x="442" y="356.5">TITLE:</text>
<text x="505.5" y="356.5">DATE:</text>
<text x="505.5" y="366.7">PAGE:</text>
<text x="442" y="373">BY:</text>
<text x="449.6" y="373">Sean Gonsalves</text>
<text x="487.7" y="373">REV:</text>
<text x="495.4" y="373">A</text>
</g>
</svg>
